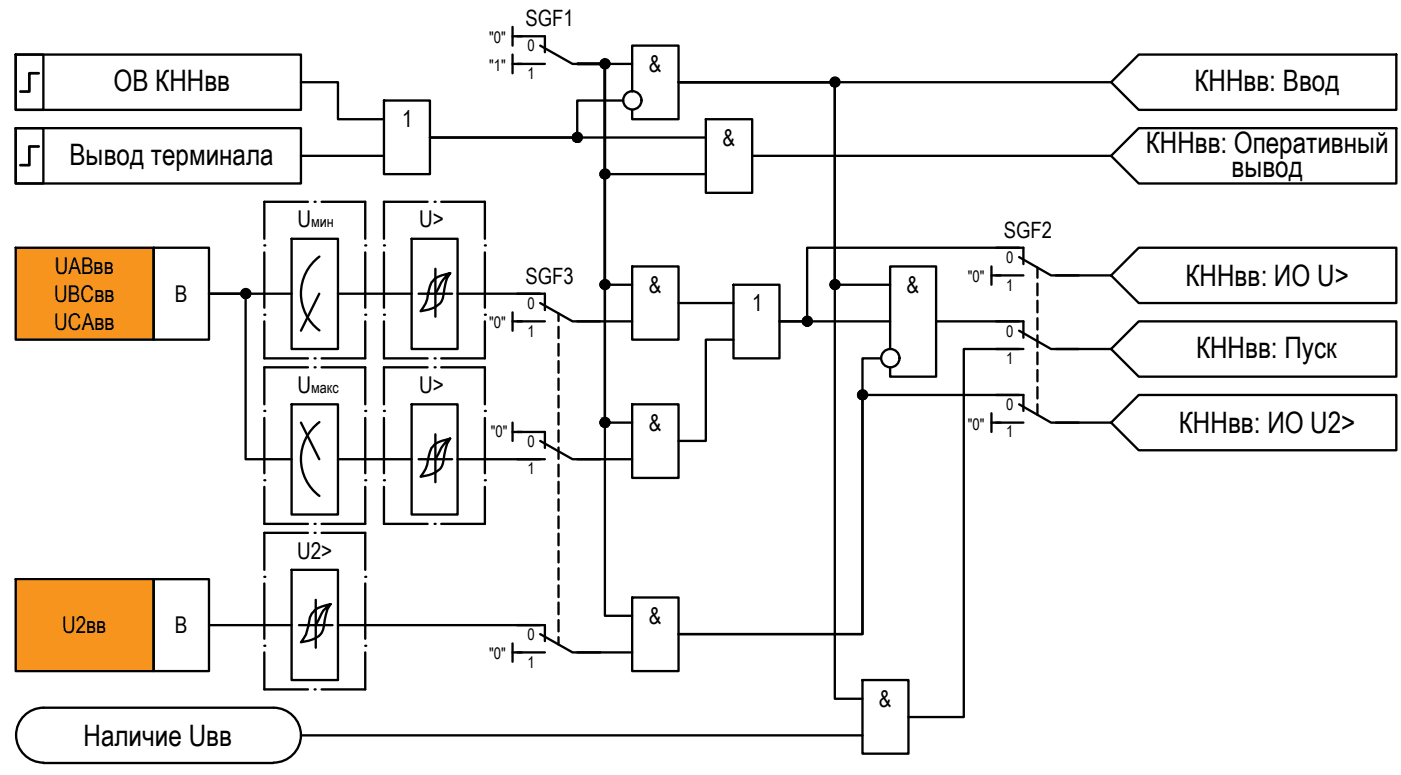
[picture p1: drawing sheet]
<svg xmlns="http://www.w3.org/2000/svg" width="152mm" height="84mm" viewBox="0 0 152 84" stroke-linecap="round" stroke-linejoin="round" font-family="sans-serif">
<g fill="none" stroke="#000" stroke-width=".25">
<path d="M1.7 5.9h3v6h-3zM1.7 5.9h31v6h-31zM41.7 10.9h5v8h-5zM55.7 2.9v2.1M55.7 5.9v2.1M56.2 3.9h3v1.8M56.2 6.9h3M58.7 5l3.5 1.9h3M67.7 10.9h-5v4h-16M68.7 10v-5h5v8h-5v-1.1M73.7 8.9h47M76.7 13h5v8h-5z"/>
<path d="M123.7 5.9h28v6h-28l-3-3zM123.7 13.9h28v6h-28l-3-3zM28.7 34.2h.1M28.7 26.7h.1M28.7 34.9v4.1h4.8M28.7 27.4v6M33.5 21.9h-4.8v4.1M33.5 39.9h-4.8v4M34.2 21.9h.1M34.2 39h.1M34.2 39.9h.1M34.7 31.9l-2 4"/>
<path d="M34.7 27.9a5 5 0 0 0 0 8M34.9 21.9h4.8v4.1M34.9 39.9h4.8v4M39.7 34.2h.1M39.7 26.7h.1M39.7 34.9v4.1h-4.8M39.7 27.4v6M41.7 34.2h.1M41.7 26.7h.1M41.7 27.4v6M41.7 34.9v4.1h4.8M46.5 21.9h-4.8v4.1"/>
<path d="M46.5 39.9h-4.8v4M47.2 21.9h.1M47.2 39h.1M47.2 39.9h.1M47.3 29.2v5.2M47.3 31.9h1.8M47.9 21.9h4.8v4.1M47.9 39.9h4.8v4M48.9 29.7a5.7 5.7 0 0 0-.8 2.7l-.1 .2a2.2 2.2 0 0 1-1.5 1.1l-.8 .1a3.6 3.6 0 0 0 .9-2.2 1.97 1.97 0 0 1 1.8-1.8l.5-.1-.3 .2a3.6 3.6 0 0 0-1 1.4l-.3 .6h-1.8M52.7 34.2h.1M52.7 26.7h.1M52.7 27.4v6"/>
<path d="M52.7 34.9v4.1h-4.8M55.7 34v1.9M56.2 31.9h3v1.8M56.2 34.9h3M58.7 32.9l3.5 2h3M68.7 29h5v7.9h-5zM79.7 31h5v8h-5zM96.7 37.9v-8.9h5v11.9h-5v-1M101.7 34.9h9.5v1.8M107.7 29v2M108.2 26.9h3v1.8M108.2 29.9h3"/>
<path d="M108.2 37.9h3M110.7 27.9l3.5 2h3M110.7 35.9l3.5 2h3M123.7 34.9h28v6h-28l-3-3zM123.7 26.9h28v6h-28l-3-3zM28.7 52.2h.1M28.7 44.7h.1M28.7 45.4v6M28.7 52.9v4h4.8M32.7 45.9l2 4M33.5 57.9h-4.8v4M34.2 57.9h.1"/>
<path d="M34.2 56.9h.1M34.7 45.9a5 5 0 0 0 0 8M34.9 57.9h4.8v4M39.7 52.2h.1M39.7 44.7h.1M39.7 45.4v6M39.7 52.9v4h-4.8M41.7 52.2h.1M41.7 44.7h.1M41.7 45.4v6M41.7 52.9v4h4.8M47.2 56.9h.1"/>
<path d="M47.3 47.2v5.2M47.3 49.9h1.8M48.9 47.7a6.1 6.1 0 0 0-.8 2.7l-.1 .2a2.2 2.2 0 0 1-1.5 1.1l-.8 .1a3.6 3.6 0 0 0 .9-2.2 1.97 1.97 0 0 1 1.8-1.8l.5-.1-.3 .2a3.6 3.6 0 0 0-1 1.4l-.3 .6h-1.8M52.7 52.2h.1M52.7 44.7h.1M52.7 45.4v6M52.7 52.9v4h-4.8M55.7 45.9v2M56.2 47h3v1.7M56.2 49.9h3M58.7 47.9l3.5 2h3M68.7 43.9h5v8h-5z"/>
<path d="M107.7 44.9v2.1M108.2 42.9h3v1.8M108.2 45.9h3M110.7 43.9l3.5 2h3M120.7 45.9l3-3h28v6h-28zM28.7 70.2h.1M28.7 62.7h.1M28.7 63.4v6M28.7 70.9v4h4.8M34.2 74.9h.1M34.3 65.2v5.2M34.3 67.9h1.8"/>
<path d="M35.9 65.7a6.1 6.1 0 0 0-.8 2.7l-.1 .2a1.89 1.89 0 0 1-1.5 1l-.8 .2a5.4 5.4 0 0 0 1-2.7l.3-.6a2.68 2.68 0 0 1 1.9-.8l-.3 .2a2.75 2.75 0 0 0-1 1.4l-.3 .6h-1.8M39.7 70.2h.1M39.7 62.7h.1M39.7 63.4v6M39.7 70.9v4h-4.8M55.7 69.9v2M56.2 67.9h3v1.8M56.2 70.9h3M58.7 68.9l3.5 2h3M68.7 64.9h5v8h-5zM93.7 73.9h5v8h-5z"/>
<circle cx="62.7" cy="14.9" r=".49"/>
<circle cx="65.7" cy="6.9" r=".49"/>
<circle cx="65.7" cy="18.9" r=".49"/>
<circle cx="68.7" cy="10.9" r=".99"/>
<circle cx="90.7" cy="8.9" r=".49"/>
<circle cx="65.7" cy="30.9" r=".49"/>
<circle cx="87.7" cy="34.9" r=".49"/>
<circle cx="90.7" cy="30.9" r=".49"/>
<circle cx="96.7" cy="38.9" r=".99"/>
<circle cx="93.7" cy="42.9" r=".49"/>
</g>
<g fill="#000" stroke="#000" stroke-width=".11">
<path d="M62.4 15.3h.6zM62.6 15.4h.2zM62.6 14.4h.2zM65.3 6.7h.8zM65.6 7.4h.2zM65.6 19.4h.2zM65.6 6.4h.2zM65.6 18.5h.2zM90.6 8.4h.1zM65.6 31.4h.2zM65.6 30.4h.2zM87.3 35.3h.8z"/>
<path d="M87.6 35.4h.2zM87.6 34.5h.2zM90.4 30.6h.7zM90.6 30.4h.1zM93.6 43.4h.2zM93.6 42.4h.1z"/>
<path d="M62.6 15.4l.2 .1zM62.6 15.5h.2z"/>
<path d="M62.6 14.4h.2zM62.6 14.4h.2z"/>
<path d="M62.6 14.4l.2 .1zM62.6 14.4l.2 .1z"/>
<path d="M62.5 14.5h.4zM62.5 14.5h.4z"/>
<path d="M62.5 15.4h.3zM62.5 15.4h.3z"/>
<path d="M62.5 14.5h.5zM62.5 14.5h.5z"/>
<path d="M62.5 15.4h.4zM62.5 15.4h.3z"/>
<path d="M62.5 14.5h.5zM62.4 14.5h.6z"/>
<path d="M62.5 15.4h.5zM62.5 15.4h.4z"/>
<path d="M62.4 14.5l.6 .1zM62.4 14.5l.6 .1z"/>
<path d="M62.4 14.6h.6zM62.4 14.6h.6z"/>
<path d="M62.4 15.3h.6zM62.4 15.3l.6 .1z"/>
<path d="M62.3 14.6l.8 .1zM62.3 14.6l.8 .1z"/>
<path d="M62.3 15.3h.7zM62.3 15.3h.7zM62.4 15.3h.6z"/>
<path d="M62.3 15.2h.8zM62.3 15.2l.7 .1z"/>
<path d="M62.3 14.7h.8zM62.3 14.7h.8z"/>
<path d="M62.3 14.7h.8zM62.3 14.7h.8z"/>
<path d="M62.2 14.7h1zM62.2 14.7h1z"/>
<path d="M62.2 15.2h.9zM62.2 15.2h.9z"/>
<path d="M62.3 15.2h.8zM62.3 15.2h.8z"/>
<path d="M62.2 14.7l1 .1v-.1zM62.2 14.7l1 .1h-1z"/>
<path d="M62.2 14.8l1 .1zM62.2 14.8l1 .1z"/>
<path d="M62.2 14.9h1zM62.2 14.9h1z"/>
<path d="M62.2 14.9h1zM62.2 14.9h1z"/>
<path d="M62.2 15h1zM62.2 15h1z"/>
<path d="M62.2 15l1 .1zM62.2 15l1 .1z"/>
<path d="M62.2 15.1h1zM62.2 15.1h1z"/>
<path d="M62.2 15.1h1zM62.2 15.1l.9 .1z"/>
<path d="M62.2 14.9h1zM62.2 14.9l1 .1z"/>
<path d="M65.6 7.4l.2 .1zM65.6 7.5h.2z"/>
<path d="M65.6 19.4h.2zM65.6 19.4h.2z"/>
<path d="M65.6 6.4h.2zM65.6 6.4h.2z"/>
<path d="M65.6 18.5h.2zM65.6 18.5h.2z"/>
<path d="M65.6 6.4l.2 .1zM65.6 6.4l.2 .1z"/>
<path d="M65.6 18.5h.2zM65.5 18.5h.3z"/>
<path d="M65.5 6.5h.4zM65.5 6.5h.4z"/>
<path d="M65.5 7.4h.3zM65.5 7.4h.3z"/>
<path d="M65.5 18.5h.4zM65.5 18.5h.4z"/>
<path d="M65.5 19.4h.3zM65.5 19.4h.3z"/>
<path d="M65.5 6.5h.4zM65.5 6.5h.4z"/>
<path d="M65.5 7.4h.4zM65.5 7.4h.3z"/>
<path d="M65.5 18.5h.4zM65.5 18.5h.4z"/>
<path d="M65.5 19.4h.4zM65.5 19.4h.3z"/>
<path d="M65.5 6.5h.5zM65.4 6.5h.6z"/>
<path d="M65.5 7.4h.4zM65.5 7.4h.4z"/>
<path d="M65.5 18.5h.5zM65.5 18.5h.5z"/>
<path d="M65.5 19.4h.4zM65.5 19.4h.4z"/>
<path d="M65.4 6.5l.6 .1zM65.4 6.5l.6 .1z"/>
<path d="M65.4 7.4h.6zM65.4 7.4h.5z"/>
<path d="M65.4 18.5h.6zM65.4 18.5h.6z"/>
<path d="M65.4 19.4h.6zM65.4 19.4h.5z"/>
<path d="M65.4 6.6h.7zM65.4 6.6h.7z"/>
<path d="M65.4 7.3h.6zM65.4 7.3l.6 .1z"/>
<path d="M65.4 18.5l.7 .1zM65.4 18.5l.7 .1z"/>
<path d="M65.4 19.3h.6zM65.4 19.3l.6 .1z"/>
<path d="M65.3 6.6l.8 .1zM65.3 6.7h.8z"/>
<path d="M65.3 7.3h.8zM65.3 7.3h.7z"/>
<path d="M65.3 18.6h.8zM65.3 18.6h.8z"/>
<path d="M65.3 19.3h.8zM65.3 19.3h.7z"/>
<path d="M65.3 6.7h.8zM65.3 6.7h.8zM65.2 6.7h.9z"/>
<path d="M65.3 7.2h.8zM65.3 7.2l.8 .1z"/>
<path d="M65.3 18.6l.8 .1zM65.3 18.6l.8 .1z"/>
<path d="M65.3 19.3h.8zM65.3 19.3h.8z"/>
<path d="M65.2 6.7l1 .1-.1-.1zM65.2 6.7l1 .1h-1z"/>
<path d="M65.2 7.2h.9zM65.2 7.2h.9z"/>
<path d="M65.3 7.2h.8zM65.3 7.2h.8z"/>
<path d="M65.3 18.7h.8zM65.3 18.7h.8z"/>
<path d="M65.2 18.7l1 .1zM65.2 18.7l1 .1z"/>
<path d="M65.2 19.2h.9zM65.2 19.2h.9z"/>
<path d="M65.3 19.2h.8zM65.3 19.2l.8 .1z"/>
<path d="M65.2 6.8h1zM65.2 6.8h1z"/>
<path d="M65.2 6.8l1 .1zM65.2 6.8l1 .1z"/>
<path d="M65.2 6.9h1zM65.2 6.9h1z"/>
<path d="M65.2 6.9h1zM65.2 6.9h1z"/>
<path d="M65.2 6.9l1 .1zM65.2 6.9l1 .1z"/>
<path d="M65.2 7h1zM65.2 7h1z"/>
<path d="M65.2 7l1 .1zM65.2 7l1 .1z"/>
<path d="M65.2 7.1h1zM65.2 7.1h1z"/>
<path d="M65.2 7.1h1zM65.2 7.1l.9 .1z"/>
<path d="M65.2 18.8h1zM65.2 18.8h1z"/>
<path d="M65.2 18.8h1zM65.2 18.8h1z"/>
<path d="M65.2 18.8l1 .1zM65.2 18.8l1 .1z"/>
<path d="M65.2 18.9h1zM65.2 18.9h1z"/>
<path d="M65.2 18.9l1 .1zM65.2 18.9l1 .1z"/>
<path d="M65.2 19l1 .1v-.1zM65.2 19l1 .1h-1z"/>
<path d="M65.2 19.1h1zM65.2 19.1h1z"/>
<path d="M65.2 19.1h1zM65.2 19.1h1z"/>
<path d="M65.2 19.1h1zM65.2 19.1l.9 .1z"/>
<path d="M90.6 9.4h.1zM90.6 9.4h.1zM90.6 9.4h.2z"/>
<path d="M90.6 8.4l.2 .1zM90.6 8.4l.2 .1z"/>
<path d="M90.6 8.5h.3zM90.5 8.5h.4z"/>
<path d="M90.5 8.5h.4zM90.5 8.5h.4z"/>
<path d="M90.5 9.4h.4zM90.5 9.4h.3z"/>
<path d="M90.5 8.5h.4zM90.5 8.5h.4z"/>
<path d="M90.5 9.4h.4zM90.5 9.4h.4z"/>
<path d="M90.4 8.5l.6 .1zM90.4 8.6h.6z"/>
<path d="M90.4 9.4h.5zM90.4 9.4h.5z"/>
<path d="M90.4 8.6h.6zM90.4 8.6h.6z"/>
<path d="M90.4 9.4h.6zM90.4 9.4h.5z"/>
<path d="M90.4 8.6h.7zM90.4 8.6h.7z"/>
<path d="M90.4 9.3h.6zM90.4 9.3l.6 .1z"/>
<path d="M90.4 8.6h.7zM90.4 8.6h.7z"/>
<path d="M90.3 8.6l.8 .1zM90.3 8.6l.8 .1z"/>
<path d="M90.3 9.2l.8 .1zM90.3 9.2l.8 .1z"/>
<path d="M90.4 9.3h.7zM90.4 9.3h.6z"/>
<path d="M90.3 8.7h.9zM90.3 8.7h.9z"/>
<path d="M90.3 9.2h.8zM90.3 9.2h.8z"/>
<path d="M90.3 8.7l.9 .1zM90.3 8.7l.9 .1z"/>
<path d="M90.2 8.8h1zM90.2 8.8h1z"/>
<path d="M90.2 8.8l1 .1zM90.2 8.8l1 .1z"/>
<path d="M90.2 9.1h1zM90.2 9.1h1h-1z"/>
<path d="M90.2 9.1l1 .1zM90.2 9.1l1 .1z"/>
<path d="M90.3 9.2h.9zM90.3 9.2h.8z"/>
<path d="M90.2 8.9h1zM90.2 8.9h1z"/>
<path d="M90.2 8.9h1zM90.2 8.9h1z"/>
<path d="M90.2 8.9l1 .1zM90.2 8.9l1 .1z"/>
<path d="M90.2 9h1zM90.2 9h1z"/>
<path d="M90.2 9h1zM90.2 9l1 .1z"/>
<path d="M65.6 31.4h.2zM65.6 31.4h.2z"/>
<path d="M65.6 30.4h.2zM65.6 30.4h.2z"/>
<path d="M65.6 30.4l.2 .1zM65.6 30.4l.2 .1z"/>
<path d="M65.5 30.5h.4zM65.5 30.5h.4z"/>
<path d="M65.5 31.4h.3zM65.5 31.4h.3z"/>
<path d="M65.5 30.5h.4zM65.5 30.5h.4z"/>
<path d="M65.5 31.4h.4zM65.5 31.4h.3z"/>
<path d="M65.5 30.5h.5zM65.4 30.5h.6z"/>
<path d="M65.5 31.4h.4zM65.5 31.4h.4z"/>
<path d="M65.4 30.5l.6 .1zM65.4 30.5l.6 .1z"/>
<path d="M65.4 31.3h.6zM65.4 31.3l.5 .1z"/>
<path d="M65.4 30.6h.7zM65.4 30.6h.7z"/>
<path d="M65.4 31.3h.6zM65.4 31.3h.6z"/>
<path d="M65.3 30.6h.8zM65.3 30.6h.8z"/>
<path d="M65.3 31.3h.8zM65.3 31.3h.7z"/>
<path d="M65.3 30.6l.8 .1zM65.3 30.6l.8 .1z"/>
<path d="M65.3 31.2h.8zM65.3 31.2l.8 .1z"/>
<path d="M65.3 30.7h.8zM65.3 30.7h.8z"/>
<path d="M65.2 30.7h1zM65.2 30.7h1z"/>
<path d="M65.2 31.2h.9zM65.2 31.2h.9z"/>
<path d="M65.3 31.2h.8zM65.3 31.2h.8z"/>
<path d="M65.2 30.7l1 .1zM65.2 30.7l1 .1z"/>
<path d="M65.2 30.8l1 .1v-.1zM65.2 30.8l1 .1h-1z"/>
<path d="M65.2 30.9h1zM65.2 30.9h1z"/>
<path d="M65.2 30.9l1 .1zM65.2 30.9l1 .1z"/>
<path d="M65.2 31h1zM65.2 31h1z"/>
<path d="M65.2 31h1zM65.2 31h1z"/>
<path d="M65.2 31l1 .1zM65.2 31l1 .1z"/>
<path d="M65.2 31.1h1zM65.2 31.1h1z"/>
<path d="M65.2 31.1h1zM65.2 31.1l.9 .1z"/>
<path d="M87.6 35.4h.2zM87.6 35.4h.2z"/>
<path d="M87.6 34.5h.2zM87.6 34.5h.2z"/>
<path d="M87.6 34.5h.3zM87.5 34.5h.4z"/>
<path d="M87.5 34.5h.4zM87.5 34.5h.4z"/>
<path d="M87.5 35.4h.4zM87.5 35.4h.3z"/>
<path d="M87.5 34.5h.4zM87.5 34.5h.4z"/>
<path d="M87.5 35.4h.4zM87.5 35.4h.4z"/>
<path d="M87.4 34.5h.6zM87.4 34.5h.6z"/>
<path d="M87.4 35.4h.5zM87.4 35.4h.6z"/>
<path d="M87.4 35.4h.5zM87.4 35.4h.5z"/>
<path d="M87.4 34.5h.6zM87.4 34.5h.6z"/>
<path d="M87.4 34.5l.7 .1zM87.4 34.5l.7 .1z"/>
<path d="M87.4 35.3h.6zM87.4 35.3l.6 .1z"/>
<path d="M87.3 34.6h.8zM87.3 34.6h.8z"/>
<path d="M87.3 34.6l.8 .1zM87.3 34.6l.8 .1z"/>
<path d="M87.3 35.3h.8zM87.3 35.3h.7z"/>
<path d="M87.3 34.7h.9zM87.3 34.7h.9z"/>
<path d="M87.3 35.2h.8zM87.3 35.2l.8 .1zM87.3 35.3h.8z"/>
<path d="M87.3 34.7l.9 .1zM87.2 34.8h1z"/>
<path d="M87.2 34.8h1zM87.2 34.8h1z"/>
<path d="M87.2 35.1l1 .1zM87.2 35.1l1 .1z"/>
<path d="M87.3 35.2h.9zM87.3 35.2h.8z"/>
<path d="M87.2 34.8h1zM87.2 34.8h1z"/>
<path d="M87.2 34.8l1 .1zM87.2 34.8l1 .1z"/>
<path d="M87.2 34.9h1zM87.2 34.9h1z"/>
<path d="M87.2 34.9l1 .1zM87.2 34.9l1 .1z"/>
<path d="M87.2 35h1zM87.2 35h1z"/>
<path d="M87.2 35l1 .1v-.1zM87.2 35l1 .1h-1z"/>
<path d="M87.2 35.1h1zM87.2 35.1h1z"/>
<path d="M90.6 30.4h.2zM90.6 30.4h.2z"/>
<path d="M90.6 30.4l.3 .1zM90.5 30.5h.4z"/>
<path d="M90.6 31.4h.2zM90.6 31.4h.1zM90.6 31.4l.1 .1z"/>
<path d="M90.5 30.5h.4zM90.5 30.5h.4z"/>
<path d="M90.5 31.4h.4zM90.5 31.4h.3z"/>
<path d="M90.5 30.5h.4zM90.5 30.5h.4z"/>
<path d="M90.5 31.4h.4zM90.5 31.4h.4z"/>
<path d="M90.4 30.5h.6zM90.4 30.5h.6z"/>
<path d="M90.4 31.4h.5zM90.4 31.4h.5z"/>
<path d="M90.4 30.5l.6 .1zM90.4 30.5l.6 .1z"/>
<path d="M90.4 31.3h.6zM90.4 31.3l.5 .1z"/>
<path d="M90.4 30.6h.7zM90.4 30.6h.7zM90.3 30.6h.8z"/>
<path d="M90.4 31.3h.6zM90.4 31.3h.6z"/>
<path d="M90.3 30.6l.8 .1zM90.3 30.6l.8 .1z"/>
<path d="M90.3 31.2l.8 .1zM90.3 31.2l.8 .1z"/>
<path d="M90.4 31.3h.7zM90.4 31.3h.6z"/>
<path d="M90.3 30.7h.9zM90.3 30.7h.9z"/>
<path d="M90.3 31.2h.8zM90.3 31.2h.8z"/>
<path d="M90.3 30.7h.9zM90.3 30.7h.9z"/>
<path d="M90.2 30.7l1 .1zM90.2 30.7l1 .1z"/>
<path d="M90.2 30.8l1 .1v-.1zM90.2 30.8l1 .1h-1z"/>
<path d="M90.2 31.1h1zM90.2 31.1h1z"/>
<path d="M90.2 31.1l1 .1zM90.2 31.1l1 .1z"/>
<path d="M90.3 31.2h.9zM90.3 31.2h.8z"/>
<path d="M90.2 30.9h1zM90.2 30.9h1z"/>
<path d="M90.2 30.9l1 .1zM90.2 30.9l1 .1z"/>
<path d="M90.2 31h1zM90.2 31h1z"/>
<path d="M90.2 31h1zM90.2 31h1z"/>
<path d="M90.2 31h1zM90.2 31l1 .1z"/>
<path d="M93.6 42.4l.2 .1zM93.6 42.5h.2z"/>
<path d="M93.6 43.4h.1zM93.6 43.4h.1z"/>
<path d="M93.6 42.5h.3zM93.5 42.5h.4z"/>
<path d="M93.5 42.5h.4zM93.5 42.5h.4z"/>
<path d="M93.5 43.4h.4zM93.5 43.4h.3z"/>
<path d="M93.5 42.5h.5zM93.5 42.5h.5z"/>
<path d="M93.5 43.4h.4zM93.5 43.4h.4z"/>
<path d="M93.4 42.5h.6zM93.4 42.5h.6z"/>
<path d="M93.4 43.4h.6zM93.4 43.4h.5z"/>
<path d="M93.4 42.5h.6zM93.4 42.5h.6z"/>
<path d="M93.4 43.4h.6zM93.4 43.4h.6z"/>
<path d="M93.4 42.5l.7 .1zM93.4 42.5l.7 .1z"/>
<path d="M93.4 43.3h.6zM93.4 43.3l.6 .1z"/>
<path d="M93.4 42.6h.7zM93.4 42.6h.7z"/>
<path d="M93.3 42.6l.8 .1zM93.3 42.6l.8 .1z"/>
<path d="M93.3 43.2l.8 .1zM93.3 43.2l.8 .1z"/>
<path d="M93.4 43.3h.7zM93.4 43.3h.6z"/>
<path d="M93.3 42.7h.8zM93.2 42.7h.9z"/>
<path d="M93.2 42.7l1 .1zM93.2 42.7l1 .1z"/>
<path d="M93.2 43.2h.9zM93.2 43.2h.9z"/>
<path d="M93.3 43.2h.8zM93.3 43.2h.8z"/>
<path d="M93.2 42.8h1zM93.2 42.8h1z"/>
<path d="M93.2 42.8h1zM93.2 42.8h1z"/>
<path d="M93.2 43.1h1zM93.2 43.1h1h-1z"/>
<path d="M93.2 43.1h1zM93.2 43.1l.9 .1z"/>
<path d="M93.2 42.8l1 .1zM93.2 42.8l1 .1z"/>
<path d="M93.2 42.9h1zM93.2 42.9h1z"/>
<path d="M93.2 42.9l1 .1zM93.2 42.9l1 .1z"/>
<path d="M93.2 43h1zM93.2 43h1z"/>
<path d="M93.2 43h1zM93.2 43l1 .1z"/>
</g>
<!-- layer: 0 -->
<g fill="#f7941d" stroke="#f7941d" stroke-width=".11">
<path d="M1.7 26.9l15 10v-10zM1.7 26.9l15 10h-15z"/>
<path d="M1.7 63l15 9.9v-9.9zM1.7 63l15 9.9h-15z"/>
</g>
<g fill="none" stroke="#000" stroke-width=".25">
<path d="M1.7 13.9h3v6h-3zM1.7 13.9h31v6h-31zM32.7 8.9h4v4.1h5M32.7 16.9h9M46.7 14.9h30M55.7 6.9h1M55.7 3.9h1M62.7 6.9h3v12h11M62.7 6.9h3v39h3M62.7 6.9h6M81.7 16.9h39M1.7 26.9h15v10h-15z"/>
<path d="M16.7 26.9h6v10h-6zM31.7 26h5v11.9h-5zM31.7 31.9h-9h4v18h5M36.7 31.9h8M44.7 26h5v11.9h-5zM49.7 31.9h9M55.7 34.9h1M60.7 34.1v.8M60.7 35.5v1.3M60.7 37.4v1.3M60.7 39.2v1.3M62.7 34.9h6"/>
<path d="M68.7 31h-3v-24.1h-3h3v60h3M73.7 32.9h6M79.7 36.9h-3v11h-3M95.7 39h-2v29.9h-20h20v-26h17M96.7 31h-6v-22.1h-17h17v67.1h3M107.7 29.9h1M110.7 37.9h-6v40h-6M110.7 26.9h-23v8h-3h12M112.7 29.1v1.1M112.7 30.8v1.3M112.7 32.7v1.3M112.7 34.6v1.2"/>
<path d="M112.7 36.5v1.2M112.7 38.3v1.3M114.7 29.9h6M114.7 37.9h6M31.7 43.9h5v12h-5zM36.7 49.9h8M44.7 43.9h5v12h-5zM49.7 49.9h9M55.7 47h1M60.7 41.2v1.2M60.7 43v1.3M60.7 44.9v1.2"/>
<path d="M60.7 46.8v1.2M60.7 48.6v1.3M60.7 50.5v1.3M60.7 52.4v1.2M60.7 54.3v1.2M60.7 56.1v1.3M60.7 58v1.3M60.7 59.9v1.2M62.7 49.9h6M107.7 45.9h1M112.7 40.2v1.2M112.7 42.1v1.2"/>
<path d="M112.7 43.9v1.2M114.7 45.9h6M1.7 63h15v9.9h-15zM4.7 76.9h25a2.98 2.98 0 0 1 3 3 2.98 2.98 0 0 1-3 3M4.7 76.9a2.98 2.98 0 0 0-3 3 2.98 2.98 0 0 0 3 3M16.7 63h6v9.9h-6zM22.7 67.9h9M31.7 61.9h5v12h-5zM32.7 79.9h61M36.7 67.9h22M55.7 70.9h1M60.7 61.8v1.2"/>
<path d="M60.7 63.6v1.3M60.7 65.5v1.3M60.7 67.4v1.2M60.7 69.3v.8M62.7 70.9h6M4.7 82.9h25"/>
<circle cx="26.7" cy="31.9" r=".49"/>
<circle cx="65.7" cy="45.9" r=".49"/>
</g>
<path d="M4.2 8h-1v2h-1" fill="none" stroke="#000" stroke-width=".3"/>
<!-- layer: 0 -->
<g fill="#000" stroke="#000" stroke-width=".11">
<path d="M26.6 32.4h.2zM26.6 31.5h.2zM65.6 46.4h.2zM65.6 45.4h.2z"/>
<path d="M26.6 32.4h.2zM26.6 32.4h.2z"/>
<path d="M26.6 31.5h.2zM26.6 31.5h.2z"/>
<path d="M26.6 31.5h.3zM26.5 31.5h.4z"/>
<path d="M26.5 31.5h.4zM26.5 31.5h.4z"/>
<path d="M26.5 32.4h.4zM26.5 32.4h.3z"/>
<path d="M26.5 31.5h.4zM26.4 31.5h.5z"/>
<path d="M26.5 32.4h.4zM26.5 32.4h.4z"/>
<path d="M26.4 31.5h.6zM26.4 31.5h.6z"/>
<path d="M26.4 32.4h.5zM26.4 32.4h.5z"/>
<path d="M26.4 31.5h.6zM26.4 31.5h.6z"/>
<path d="M26.4 32.3h.6zM26.4 32.3l.5 .1z"/>
<path d="M26.4 31.5l.7 .1zM26.4 31.5l.7 .1z"/>
<path d="M26.4 32.3h.6zM26.4 32.3h.6z"/>
<path d="M26.3 31.6h.8zM26.3 31.6h.8z"/>
<path d="M26.3 32.3h.8zM26.3 32.3h.7z"/>
<path d="M26.3 31.6l.8 .1zM26.3 31.6l.8 .1z"/>
<path d="M26.3 31.7h.8zM26.3 31.7h.8z"/>
<path d="M26.3 32.2l.8 .1zM26.3 32.2l.8 .1z"/>
<path d="M26.3 32.3h.8zM26.3 32.3h.8z"/>
<path d="M26.3 31.7l.8 .1zM26.2 31.8h.9z"/>
<path d="M26.2 31.8h1zM26.2 31.8h1z"/>
<path d="M26.2 32.1l.9 .1zM26.2 32.1l.9 .1z"/>
<path d="M26.3 32.2h.8zM26.3 32.2h.8z"/>
<path d="M26.2 31.8h1zM26.2 31.8h1z"/>
<path d="M26.2 31.8l1 .1zM26.2 31.8l1 .1z"/>
<path d="M26.2 31.9h1zM26.2 31.9h1z"/>
<path d="M26.2 31.9l1 .1zM26.2 31.9l1 .1z"/>
<path d="M26.2 32l1 .1v-.1zM26.2 32l1 .1h-1z"/>
<path d="M26.2 32.1h1zM26.2 32.1h1z"/>
<path d="M26.2 32.1h1zM26.2 32.1h.9z"/>
<path d="M65.6 46.4h.2zM65.6 46.4h.2z"/>
<path d="M65.6 45.4l.2 .1zM65.6 45.4l.2 .1z"/>
<path d="M65.6 45.5h.2zM65.5 45.5h.3z"/>
<path d="M65.5 45.5h.4zM65.5 45.5h.4z"/>
<path d="M65.5 46.4h.3zM65.5 46.4h.3z"/>
<path d="M65.5 45.5h.4zM65.5 45.5h.4z"/>
<path d="M65.5 46.4h.4zM65.5 46.4h.3z"/>
<path d="M65.5 45.5h.5zM65.4 45.5h.6z"/>
<path d="M65.5 46.4h.4zM65.5 46.4h.4z"/>
<path d="M65.4 45.5l.6 .1zM65.4 45.5l.6 .1z"/>
<path d="M65.4 46.4h.6zM65.4 46.4h.5z"/>
<path d="M65.4 45.6h.7zM65.4 45.6h.7z"/>
<path d="M65.4 46.3h.6zM65.4 46.3l.6 .1z"/>
<path d="M65.3 45.6h.8zM65.3 45.6h.8z"/>
<path d="M65.3 46.3h.8zM65.3 46.3h.7z"/>
<path d="M65.3 45.6l.8 .1zM65.3 45.6l.8 .1z"/>
<path d="M65.3 46.2h.8zM65.3 46.2l.8 .1z"/>
<path d="M65.3 45.7h.8zM65.3 45.7h.8z"/>
<path d="M65.2 45.7l1 .1zM65.2 45.7l1 .1z"/>
<path d="M65.2 46.1l.9 .1zM65.2 46.1l.9 .1z"/>
<path d="M65.3 46.2h.8zM65.3 46.2h.8z"/>
<path d="M65.2 45.8h1zM65.2 45.8h1z"/>
<path d="M65.2 45.8l1 .1zM65.2 45.8l1 .1z"/>
<path d="M65.2 45.9h1zM65.2 45.9h1z"/>
<path d="M65.2 45.9h1zM65.2 45.9h1z"/>
<path d="M65.2 45.9l1 .1zM65.2 45.9l1 .1z"/>
<path d="M65.2 46h1zM65.2 46h1z"/>
<path d="M65.2 46l1 .1zM65.2 46l1 .1z"/>
<path d="M65.2 46.1h1zM65.2 46.1h1z"/>
<path d="M65.2 46.1h1zM65.2 46.1h.9z"/>
</g>
<path d="M4.2 15.9h-1v2.1h-1" fill="none" stroke="#000" stroke-width=".3"/>
<g font-size="3.2">
<text x="12.3" y="9.9">ОВ КННвв</text>
<text x="129.8" y="9.9">КННвв: Ввод</text>
<text x="7.5" y="17.9">Вывод терминала</text>
<text x="124.5" y="16.6">КННвв: Оперативный</text>
<text x="133.8" y="19.3">вывод</text>
<text x="128.8" y="31.1">КННвв: ИО U&gt;</text>
<text x="129.9" y="38.9">КННвв: Пуск</text>
<text x="128.1" y="47.1">КННвв: ИО U2&gt;</text>
<text x="9.1" y="81.1">Наличие Uвв</text>
</g>
<g font-size="2.5">
<text x="70.5" y="7.8">&amp;</text>
<text x="43.7" y="13.8">1</text>
<text x="78.5" y="15.8">&amp;</text>
<text x="5.9" y="29.8">UABвв</text>
<text x="32.3" y="24.7">U</text>
<text x="45.5" y="24.7">U&gt;</text>
<text x="5.9" y="32.8">UBCвв</text>
<text x="5.9" y="35.9">UCAвв</text>
<text x="19" y="32.9">В</text>
<text x="70.5" y="31.8">&amp;</text>
<text x="81.7" y="33.8">1</text>
<text x="98.5" y="31.8">&amp;</text>
<text x="32.3" y="42.7">U</text>
<text x="45.5" y="42.7">U&gt;</text>
<text x="70.5" y="46.8">&amp;</text>
<text x="32.3" y="60.8">U2&gt;</text>
<text x="6.7" y="68.8">U2вв</text>
<text x="19" y="68.8">В</text>
<text x="70.5" y="67.8">&amp;</text>
<text x="95.5" y="76.8">&amp;</text>
</g>
<g font-size="2.4">
<text x="57.1" y="2.8">SGF1</text>
<text x="109.1" y="25.8">SGF2</text>
<text x="57.1" y="30.8">SGF3</text>
</g>
<g font-size="1.7">
<text x="53.1" y="4.7">&quot;0&quot;</text>
<text x="57.3" y="5.6">0</text>
<text x="53.1" y="7.7">&quot;1&quot;</text>
<text x="57.3" y="8.6">1</text>
<text x="33.8" y="24.7">мин</text>
<text x="109.3" y="28.6">0</text>
<text x="53.1" y="35.7">&quot;0&quot;</text>
<text x="57.3" y="33.6">0</text>
<text x="105.1" y="30.7">&quot;0&quot;</text>
<text x="109.3" y="31.6">1</text>
<text x="57.3" y="36.6">1</text>
<text x="109.3" y="36.6">0</text>
<text x="109.3" y="39.5">1</text>
<text x="33.8" y="42.7">макс</text>
<text x="53.3" y="47.5">&quot;0&quot;</text>
<text x="105.1" y="46.7">&quot;0&quot;</text>
<text x="109.3" y="44.6">0</text>
<text x="109.3" y="47.5">1</text>
<text x="57.3" y="48.6">0</text>
<text x="57.3" y="51.6">1</text>
<text x="53.1" y="71.7">&quot;0&quot;</text>
<text x="57.3" y="69.6">0</text>
<text x="57.3" y="72.6">1</text>
</g>
</svg>
